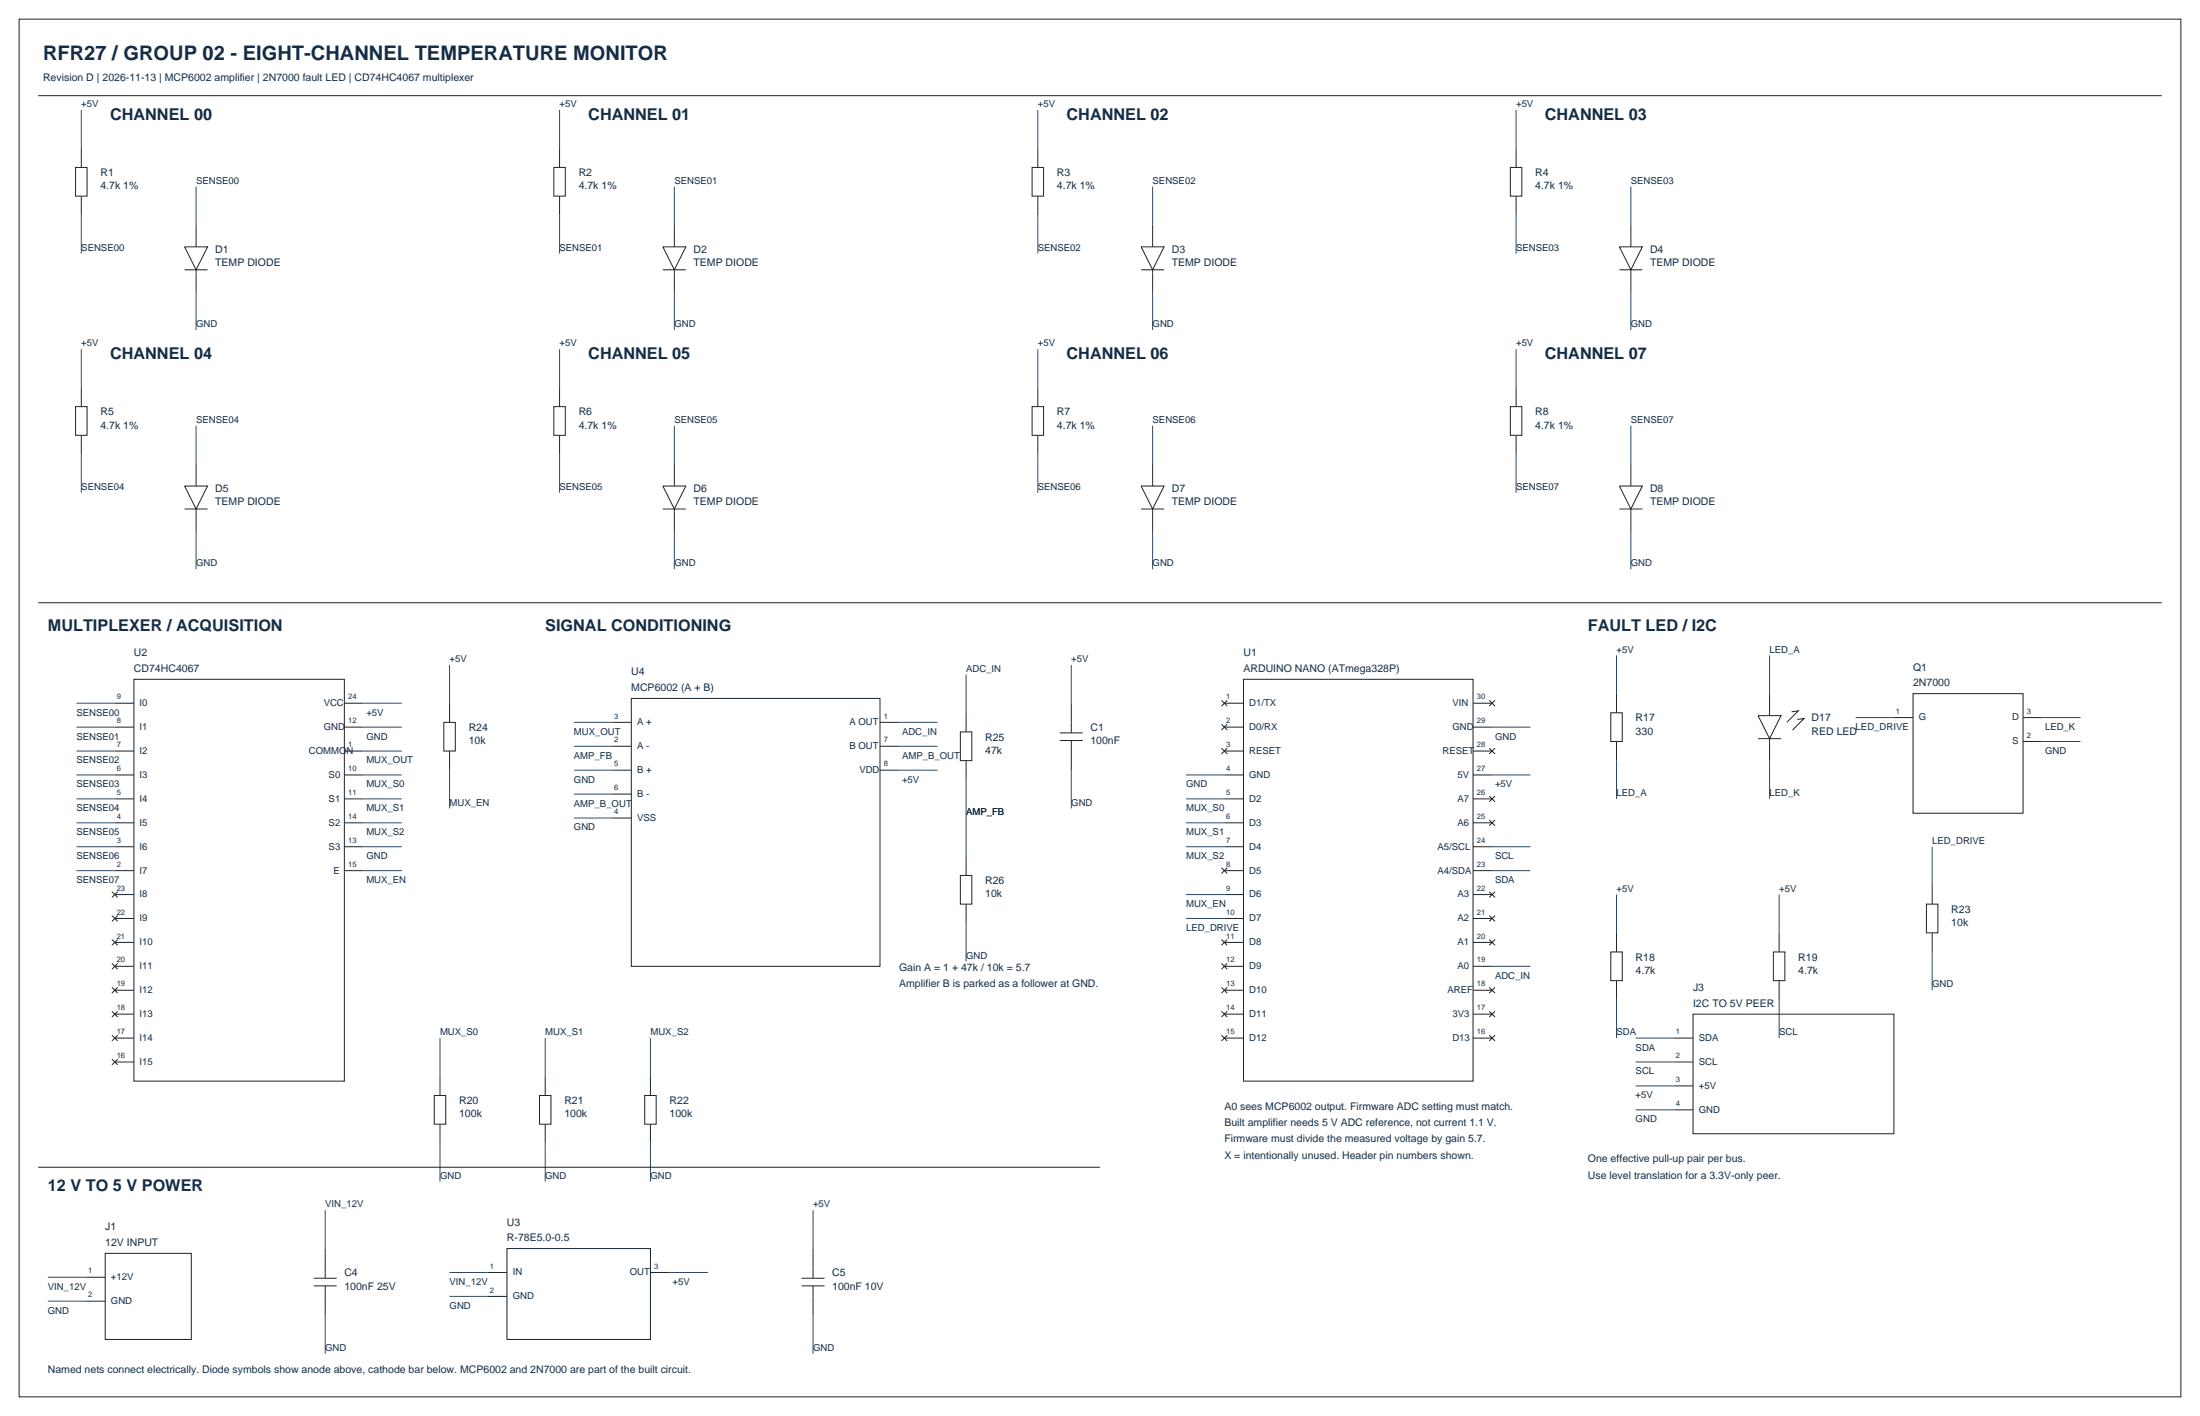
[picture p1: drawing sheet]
<svg xmlns="http://www.w3.org/2000/svg" width="584mm" height="376mm" viewBox="0 0 584 376" stroke-linecap="round" stroke-linejoin="round" font-family="sans-serif">
<g fill="none" stroke="#222" stroke-width=".27">
<path d="M5.1 5.1h574v365.7h-574zM10.2 25.4h563.8M21.6 39.4v5M148.6 39.4v5M275.6 39.4v5M402.6 39.4v5M20.1 44.4h3v7.7h-3zM21.6 52.1v5M52.1 59.7v5.8M147.1 44.4h3v7.7h-3zM148.6 52.1v5M179.1 59.7v5.8"/>
<path d="M274.1 44.4h3v7.7h-3zM275.6 52.1v5M306.1 59.7v5.8M401.1 44.4h3v7.7h-3zM402.6 52.1v5M433.1 59.7v5.8M49 65.5h6.1l-3 6.1zM49 71.6h6.1M52.1 71.6v5.9M176 65.5h6.1l-3 6.1zM176 71.6h6.1M179.1 71.6v5.9"/>
<path d="M303 65.5h6.1l-3 6.1zM303 71.6h6.1M306.1 71.6v5.9M430 65.5h6.1l-3 6.1zM430 71.6h6.1M433.1 71.6v5.9M20.1 107.9h3v7.7h-3zM21.6 102.9v5M21.6 115.6v5M147.1 107.9h3v7.7h-3zM148.6 102.9v5M148.6 115.6v5"/>
<path d="M274.1 107.9h3v7.7h-3zM275.6 102.9v5M275.6 115.6v5M401.1 107.9h3v7.7h-3zM402.6 102.9v5M402.6 115.6v5M49 129h6.1l-3 6.1zM49 135.1h6.1M52.1 123.2v5.8M52.1 135.1v5.9M176 129h6.1l-3 6.1zM176 135.1h6.1"/>
<path d="M179.1 123.2v5.8M179.1 135.1v5.9M303 129h6.1l-3 6.1zM303 135.1h6.1M306.1 123.2v5.8M306.1 135.1v5.9M430 129h6.1l-3 6.1zM430 135.1h6.1M433.1 123.2v5.8M433.1 135.1v5.9M10.2 160h563.8M30.5 186.7h5.1"/>
<path d="M30.5 193h5.1M30.5 199.4h5.1M35.6 180.3h55.8v106.7h-55.8zM91.4 186.7h5.1M91.4 193h5.1M91.4 199.4h5.1M117.9 191.8h3v7.6h-3zM119.4 186.7v5.1M119.4 199.4v5.1M162.6 191.8h5M162.6 198.1h5M167.6 185.4h66.1v71.1h-66.1z"/>
<path d="M233.7 191.8h5.1M233.7 198.1h5.1M255 194.3h3.1v7.6h-3.1zM256.5 189.2v5.1M281.4 194.6h6.1M281.4 196.6h6.1M284.5 186.7v7.9M284.5 196.6v7.9M324.4 185.9l1.5 1.6M324.4 192.3l1.5 1.5M324.4 198.6l1.5 1.6M325.1 186.7h5.1"/>
<path d="M325.1 193h5.1M325.1 199.4h5.1M325.9 185.9l-1.5 1.6M325.9 192.3l-1.5 1.5M325.9 198.6l-1.5 1.6M330.2 180.3h61v106.7h-61zM391.2 186.7h5M391.2 193h5M391.2 199.4h5M395.5 185.9l1.5 1.6M395.5 198.6l1.5 1.6M397 185.9l-1.5 1.6"/>
<path d="M397 198.6l-1.5 1.6M427.7 189.2h3.1v7.6h-3.1zM429.3 184.1v5.1M429.3 196.8v5.1M466.9 190h6l-3 6.1zM466.9 196.1h6M469.9 184.1v5.9M469.9 196.1v5.8M475.7 189l1.8-.3-3 3.1M477.3 191l1.7-.2-3 3M502.9 190.5h5.1M508 184.1h29.2v31.8h-29.2z"/>
<path d="M537.2 190.5h5.1M537.2 196.8h5.1M30.5 205.7h5.1M30.5 212.1h5.1M30.5 218.4h5.1M91.4 205.7h5.1M91.4 212.1h5.1M91.4 218.4h5.1M162.6 204.5h5M162.6 210.8h5M162.6 217.2h5M233.7 204.5h5.1"/>
<path d="M256.5 201.9v5.1M325.1 205.7h5.1M325.1 212.1h5.1M325.1 218.4h5.1M391.2 205.7h5M391.2 212.1h5M391.2 218.4h5M395.5 211.3l1.5 1.6M395.5 217.7l1.5 1.5M397 211.3l-1.5 1.6M397 217.7l-1.5 1.5M29.7 236.7l1.5 1.6"/>
<path d="M30.5 224.8h5.1M30.5 231.1h5.1M30.5 237.5h5.1M31.2 236.7l-1.5 1.6M91.4 224.8h5.1M91.4 231.1h5.1M255 232.4h3.1v7.6h-3.1zM256.5 227.3v5.1M324.4 230.4l1.5 1.5M325.1 224.8h5.1M325.1 231.1h5.1M325.1 237.5h5.1"/>
<path d="M325.9 230.4l-1.5 1.5M391.2 224.8h5M391.2 231.1h5M391.2 237.5h5M395.5 236.7l1.5 1.6M397 236.7l-1.5 1.6M513.1 234.9v5.1M29.7 243.1l1.5 1.5M29.7 249.4l1.5 1.6M29.7 255.8l1.5 1.5M30.5 243.8h5.1M30.5 250.2h5.1"/>
<path d="M30.5 256.5h5.1M31.2 243.1l-1.5 1.5M31.2 249.4l-1.5 1.6M31.2 255.8l-1.5 1.5M256.5 240v5.1M324.4 249.4l1.5 1.6M324.4 255.8l1.5 1.5M325.1 243.8h5.1M325.1 250.2h5.1M325.1 256.5h5.1M325.9 249.4l-1.5 1.6M325.9 255.8l-1.5 1.5"/>
<path d="M391.2 243.8h5M391.2 250.2h5M391.2 256.5h5M395.5 243.1l1.5 1.5M395.5 249.4l1.5 1.6M397 243.1l-1.5 1.5M397 249.4l-1.5 1.6M427.7 252.7h3.1v7.6h-3.1zM429.3 247.6v5.1M470.9 252.7h3.1v7.6h-3.1zM472.4 247.6v5.1M511.6 240h3v7.6h-3z"/>
<path d="M513.1 247.6v5.1M29.7 262.1l1.5 1.6M29.7 268.5l1.5 1.5M29.7 274.8l1.5 1.6M30.5 262.9h5.1M30.5 269.2h5.1M30.5 275.6h5.1M31.2 262.1l-1.5 1.6M31.2 268.5l-1.5 1.5M31.2 274.8l-1.5 1.6M324.4 262.1l1.5 1.6M324.4 268.5l1.5 1.5"/>
<path d="M324.4 274.8l1.5 1.6M325.1 262.9h5.1M325.1 269.2h5.1M325.1 275.6h5.1M325.9 262.1l-1.5 1.6M325.9 268.5l-1.5 1.5M325.9 274.8l-1.5 1.6M391.2 262.9h5M391.2 269.2h5M391.2 275.6h5M395.5 262.1l1.5 1.6M395.5 268.5l1.5 1.5"/>
<path d="M395.5 274.8l1.5 1.6M397 262.1l-1.5 1.6M397 268.5l-1.5 1.5M397 274.8l-1.5 1.6M429.3 260.3v5.1M444.5 275.6h5.1M449.6 269.2h53.3v31.8h-53.3zM472.4 260.3v5.1M29.7 281.2l1.5 1.5M30.5 281.9h5.1M31.2 281.2l-1.5 1.5M115.3 290.8h3.1v7.6h-3.1z"/>
<path d="M116.8 285.7v5.1M116.8 298.4v5.1M143.3 290.8h3v7.6h-3zM144.8 285.7v5.1M144.8 298.4v5.1M171.2 290.8h3v7.6h-3zM172.7 285.7v5.1M172.7 298.4v5.1M444.5 281.9h5.1M444.5 288.3h5.1M444.5 294.6h5.1M10.2 309.9h281.9"/>
<path d="M22.9 339.1h5M27.9 332.7h22.9v22.9h-22.9zM83.3 339.3h6.1M86.4 331.5v7.8M129.5 337.8h5.1M134.6 331.5h38.1v24.1h-38.1zM172.7 337.8h5.1M212.9 339.3h6M215.9 331.5v7.8M22.9 345.4h5M83.3 341.4h6.1M86.4 341.4v7.8"/>
<path d="M129.5 344.2h5.1M212.9 341.4h6M215.9 341.4v7.8"/>
</g>
<g fill="none" stroke="#214b73" stroke-width=".27">
<path d="M21.6 29.2v10.2M148.6 29.2v10.2M275.6 29.2v10.2M402.6 29.2v10.2M21.6 57.1v10.2M52.1 49.5v10.2M148.6 57.1v10.2M179.1 49.5v10.2M275.6 57.1v10.2M306.1 49.5v10.2M402.6 57.1v10.2M433.1 49.5v10.2"/>
<path d="M52.1 77.5v10.1M179.1 77.5v10.1M306.1 77.5v10.1M433.1 77.5v10.1M21.6 92.7v10.2M148.6 92.7v10.2M275.6 92.7v10.2M402.6 92.7v10.2M52.1 113v10.2M179.1 113v10.2M306.1 113v10.2M433.1 113v10.2"/>
<path d="M21.6 120.6v10.2M148.6 120.6v10.2M275.6 120.6v10.2M402.6 120.6v10.2M52.1 141v10.1M179.1 141v10.1M306.1 141v10.1M433.1 141v10.1M119.4 176.5v10.2M256.5 179.1v10.1M284.5 176.5v10.2M429.3 174v10.1"/>
<path d="M469.9 174v10.1M20.3 186.7h10.2M20.3 193h10.2M20.3 199.4h10.2M96.5 186.7h10.2M96.5 193h10.2M96.5 199.4h10.2M152.4 191.8h10.2M152.4 198.1h10.2M238.8 191.8h10.1M238.8 198.1h10.1M396.2 193h10.2"/>
<path d="M492.8 190.5h10.1M542.3 190.5h10.2M542.3 196.8h10.2M20.3 205.7h10.2M20.3 212.1h10.2M20.3 218.4h10.2M96.5 205.7h10.2M96.5 212.1h10.2M96.5 218.4h10.2M119.4 204.5v10.1M152.4 204.5h10.2M152.4 210.8h10.2"/>
<path d="M152.4 217.2h10.2M238.8 204.5h10.1M256.5 207v20.3M284.5 204.5v10.1M315 205.7h10.1M315 212.1h10.1M315 218.4h10.1M396.2 205.7h10.2M429.3 201.9v10.2M469.9 201.9v10.2M20.3 224.8h10.2M20.3 231.1h10.2"/>
<path d="M96.5 224.8h10.2M96.5 231.1h10.2M315 224.8h10.1M315 237.5h10.1M396.2 224.8h10.2M396.2 231.1h10.2M429.3 237.5v10.1M472.4 237.5v10.1M513.1 224.8v10.1M256.5 245.1v10.2M315 243.8h10.1M396.2 256.5h10.2"/>
<path d="M513.1 252.7v10.2M116.8 275.6v10.1M144.8 275.6v10.1M172.7 275.6v10.1M429.3 265.4v10.2M434.3 275.6h10.2M472.4 265.4v10.2M434.3 281.9h10.2M434.3 288.3h10.2M434.3 294.6h10.2M116.8 303.5v10.2M144.8 303.5v10.2"/>
<path d="M172.7 303.5v10.2M12.7 339.1h10.2M86.4 321.3v10.2M119.4 337.8h10.1M177.8 337.8h10.2M215.9 321.3v10.2M12.7 345.4h10.2M86.4 349.2v10.2M119.4 344.2h10.1M215.9 349.2v10.2"/>
</g>
<text font-size="5.3" fill="#142d45" x="11.4" y="16">RFR27 / GROUP 02 - EIGHT-CHANNEL TEMPERATURE MONITOR</text>
<g font-size="4.3" fill="#142d45">
<text x="29.2" y="31.7">CHANNEL 00</text>
<text x="156.2" y="31.7">CHANNEL 01</text>
<text x="283.2" y="31.7">CHANNEL 02</text>
<text x="410.2" y="31.7">CHANNEL 03</text>
<text x="29.2" y="95.2">CHANNEL 04</text>
<text x="156.2" y="95.2">CHANNEL 05</text>
<text x="283.2" y="95.2">CHANNEL 06</text>
<text x="410.2" y="95.2">CHANNEL 07</text>
<text x="12.7" y="167.6">MULTIPLEXER / ACQUISITION</text>
<text x="144.8" y="167.6">SIGNAL CONDITIONING</text>
<text x="421.6" y="167.6">FAULT LED / I2C</text>
<text x="12.7" y="316.2">12 V TO 5 V POWER</text>
</g>
<g font-size="2.8" fill="#142d45">
<text x="11.4" y="21.6">Revision D | 2026-11-13 | MCP6002 amplifier | 2N7000 fault LED | CD74HC4067 multiplexer</text>
<text x="26.7" y="46.7">R1</text>
<text x="153.7" y="46.7">R2</text>
<text x="280.7" y="46.7">R3</text>
<text x="407.7" y="46.7">R4</text>
<text x="26.7" y="50.3">4.7k 1%</text>
<text x="153.7" y="50.3">4.7k 1%</text>
<text x="280.7" y="50.3">4.7k 1%</text>
<text x="407.7" y="50.3">4.7k 1%</text>
<text x="57.1" y="67.1">D1</text>
<text x="57.1" y="70.6">TEMP DIODE</text>
<text x="184.1" y="67.1">D2</text>
<text x="184.1" y="70.6">TEMP DIODE</text>
<text x="311.2" y="67.1">D3</text>
<text x="311.2" y="70.6">TEMP DIODE</text>
<text x="438.1" y="67.1">D4</text>
<text x="438.1" y="70.6">TEMP DIODE</text>
<text x="26.7" y="110.2">R5</text>
<text x="26.7" y="113.8">4.7k 1%</text>
<text x="153.7" y="110.2">R6</text>
<text x="153.7" y="113.8">4.7k 1%</text>
<text x="280.7" y="110.2">R7</text>
<text x="280.7" y="113.8">4.7k 1%</text>
<text x="407.7" y="110.2">R8</text>
<text x="407.7" y="113.8">4.7k 1%</text>
<text x="57.1" y="130.6">D5</text>
<text x="184.1" y="130.6">D6</text>
<text x="311.2" y="130.6">D7</text>
<text x="438.1" y="130.6">D8</text>
<text x="57.1" y="134.1">TEMP DIODE</text>
<text x="184.1" y="134.1">TEMP DIODE</text>
<text x="311.2" y="134.1">TEMP DIODE</text>
<text x="438.1" y="134.1">TEMP DIODE</text>
<text x="35.6" y="174.2">U2</text>
<text x="35.6" y="178.3">CD74HC4067</text>
<text x="167.6" y="179.3">U4</text>
<text x="330.2" y="174.2">U1</text>
<text x="330.2" y="178.3">ARDUINO NANO (ATmega328P)</text>
<text x="508" y="178.1">Q1</text>
<text x="167.6" y="183.4">MCP6002 (A + B)</text>
<text x="508" y="182.1">2N7000</text>
<text x="434.3" y="191.5">R17</text>
<text x="481.1" y="191.5">D17</text>
<text x="124.5" y="194.1">R24</text>
<text x="124.5" y="197.6">10k</text>
<text x="261.6" y="196.6">R25</text>
<text x="289.6" y="194.1">C1</text>
<text x="289.6" y="197.6">100nF</text>
<text x="434.3" y="195.1">330</text>
<text x="481.1" y="195.1">RED LED</text>
<text x="261.6" y="200.2">47k</text>
<text x="261.6" y="234.7">R26</text>
<text x="261.6" y="238.3">10k</text>
<text x="518.2" y="242.3">R23</text>
<text x="518.2" y="245.9">10k</text>
<text x="238.8" y="257.8">Gain A = 1 + 47k / 10k = 5.7</text>
<text x="434.3" y="255">R18</text>
<text x="477.5" y="255">R19</text>
<text x="238.8" y="262.1">Amplifier B is parked as a follower at GND.</text>
<text x="434.3" y="258.6">4.7k</text>
<text x="449.6" y="263.1">J3</text>
<text x="477.5" y="258.6">4.7k</text>
<text x="449.6" y="267.2">I2C TO 5V PEER</text>
<text x="121.9" y="293.1">R20</text>
<text x="149.9" y="293.1">R21</text>
<text x="177.8" y="293.1">R22</text>
<text x="121.9" y="296.7">100k</text>
<text x="149.9" y="296.7">100k</text>
<text x="177.8" y="296.7">100k</text>
<text x="325.1" y="294.6">A0 sees MCP6002 output. Firmware ADC setting must match.</text>
<text x="325.1" y="299">Built amplifier needs 5 V ADC reference, not current 1.1 V.</text>
<text x="325.1" y="303.3">Firmware must divide the measured voltage by gain 5.7.</text>
<text x="325.1" y="307.6">X = intentionally unused. Header pin numbers shown.</text>
<text x="421.6" y="308.6">One effective pull-up pair per bus.</text>
<text x="421.6" y="312.9">Use level translation for a 3.3V-only peer.</text>
<text x="27.9" y="326.6">J1</text>
<text x="134.6" y="325.4">U3</text>
<text x="134.6" y="329.4">R-78E5.0-0.5</text>
<text x="27.9" y="330.7">12V INPUT</text>
<text x="91.4" y="338.8">C4</text>
<text x="221" y="338.8">C5</text>
<text x="91.4" y="342.4">100nF 25V</text>
<text x="221" y="342.4">100nF 10V</text>
<text x="12.7" y="364.5">Named nets connect electrically. Diode symbols show anode above, cathode bar below. MCP6002 and 2N7000 are part of the built circuit.</text>
</g>
<g font-size="2.5" fill="#142d45">
<text x="21.6" y="28.4">+5V</text>
<text x="148.6" y="28.4">+5V</text>
<text x="275.6" y="28.4">+5V</text>
<text x="402.6" y="28.4">+5V</text>
<text x="52.1" y="48.8">SENSE00</text>
<text x="179.1" y="48.8">SENSE01</text>
<text x="306.1" y="48.8">SENSE02</text>
<text x="433.1" y="48.8">SENSE03</text>
<text x="21.6" y="66.5">SENSE00</text>
<text x="148.6" y="66.5">SENSE01</text>
<text x="275.6" y="66.5">SENSE02</text>
<text x="402.6" y="66.5">SENSE03</text>
<text x="52.1" y="86.9">GND</text>
<text x="179.1" y="86.9">GND</text>
<text x="306.1" y="86.9">GND</text>
<text x="433.1" y="86.9">GND</text>
<text x="21.6" y="91.9">+5V</text>
<text x="148.6" y="91.9">+5V</text>
<text x="275.6" y="91.9">+5V</text>
<text x="402.6" y="91.9">+5V</text>
<text x="52.1" y="112.3">SENSE04</text>
<text x="179.1" y="112.3">SENSE05</text>
<text x="306.1" y="112.3">SENSE06</text>
<text x="433.1" y="112.3">SENSE07</text>
<text x="21.6" y="130">SENSE04</text>
<text x="148.6" y="130">SENSE05</text>
<text x="275.6" y="130">SENSE06</text>
<text x="402.6" y="130">SENSE07</text>
<text x="52.1" y="150.4">GND</text>
<text x="179.1" y="150.4">GND</text>
<text x="306.1" y="150.4">GND</text>
<text x="433.1" y="150.4">GND</text>
<text x="429.3" y="173.2">+5V</text>
<text x="469.9" y="173.2">LED_A</text>
<text x="119.4" y="175.8">+5V</text>
<text x="256.5" y="178.3">ADC_IN</text>
<text x="284.5" y="175.8">+5V</text>
<text x="20.3" y="190">SENSE00</text>
<text x="37.1" y="187.5">I0</text>
<text x="86" y="187.5">VCC</text>
<text x="97.3" y="190">+5V</text>
<text x="331.7" y="187.5">D1/TX</text>
<text x="385.7" y="187.5">VIN</text>
<text x="509.5" y="191.3">G</text>
<text x="534.4" y="191.3">D</text>
<text x="20.3" y="196.3">SENSE01</text>
<text x="37.1" y="193.8">I1</text>
<text x="86" y="193.8">GND</text>
<text x="97.3" y="196.3">GND</text>
<text x="152.4" y="195.1">MUX_OUT</text>
<text x="169.2" y="192.5">A +</text>
<text x="225.6" y="192.5">A OUT</text>
<text x="239.5" y="195.1">ADC_IN</text>
<text x="331.7" y="193.8">D0/RX</text>
<text x="385.7" y="193.8">GND</text>
<text x="397" y="196.3">GND</text>
<text x="492.8" y="193.8">LED_DRIVE</text>
<text x="534.4" y="197.6">S</text>
<text x="543.1" y="193.8">LED_K</text>
<text x="20.3" y="202.7">SENSE02</text>
<text x="37.1" y="200.2">I2</text>
<text x="82" y="200.2">COMMON</text>
<text x="97.3" y="202.7">MUX_OUT</text>
<text x="152.4" y="201.4">AMP_FB</text>
<text x="169.2" y="198.9">A -</text>
<text x="225.6" y="198.9">B OUT</text>
<text x="239.5" y="201.4">AMP_B_OUT</text>
<text x="331.7" y="200.2">RESET</text>
<text x="383" y="200.2">RESET</text>
<text x="543.1" y="200.2">GND</text>
<text x="20.3" y="209">SENSE03</text>
<text x="37.1" y="206.5">I3</text>
<text x="87.3" y="206.5">S0</text>
<text x="97.3" y="209">MUX_S0</text>
<text x="152.4" y="207.8">GND</text>
<text x="169.2" y="205.2">B +</text>
<text x="228.2" y="205.2">VDD</text>
<text x="239.5" y="207.8">+5V</text>
<text x="315" y="209">GND</text>
<text x="331.7" y="206.5">GND</text>
<text x="387" y="206.5">5V</text>
<text x="397" y="209">+5V</text>
<text x="20.3" y="215.4">SENSE04</text>
<text x="37.1" y="212.9">I4</text>
<text x="87.3" y="212.9">S1</text>
<text x="97.3" y="215.4">MUX_S1</text>
<text x="119.4" y="213.9">MUX_EN</text>
<text x="152.4" y="214.1">AMP_B_OUT</text>
<text x="169.2" y="211.6">B -</text>
<text x="284.5" y="213.9">GND</text>
<text x="315" y="215.4">MUX_S0</text>
<text x="331.7" y="212.9">D2</text>
<text x="387" y="212.9">A7</text>
<text x="429.3" y="211.3">LED_A</text>
<text x="469.9" y="211.3">LED_K</text>
<text x="20.3" y="221.7">SENSE05</text>
<text x="37.1" y="219.2">I5</text>
<text x="87.3" y="219.2">S2</text>
<text x="97.3" y="221.7">MUX_S2</text>
<text x="152.4" y="220.5">GND</text>
<text x="169.2" y="217.9">VSS</text>
<text x="256.5" y="216.4">AMP_FB</text>
<text x="315" y="221.7">MUX_S1</text>
<text x="331.7" y="219.2">D3</text>
<text x="387" y="219.2">A6</text>
<text x="37.1" y="225.6">I6</text>
<text x="87.3" y="225.6">S3</text>
<text x="331.7" y="225.6">D4</text>
<text x="381.7" y="225.6">A5/SCL</text>
<text x="513.1" y="224">LED_DRIVE</text>
<text x="20.3" y="228.1">SENSE06</text>
<text x="37.1" y="231.9">I7</text>
<text x="88.6" y="231.9">E</text>
<text x="97.3" y="228.1">GND</text>
<text x="315" y="228.1">MUX_S2</text>
<text x="331.7" y="231.9">D5</text>
<text x="381.7" y="231.9">A4/SDA</text>
<text x="397" y="228.1">SCL</text>
<text x="20.3" y="234.4">SENSE07</text>
<text x="37.1" y="238.3">I8</text>
<text x="97.3" y="234.4">MUX_EN</text>
<text x="331.7" y="238.3">D6</text>
<text x="387" y="238.3">A3</text>
<text x="397" y="234.4">SDA</text>
<text x="429.3" y="236.7">+5V</text>
<text x="472.4" y="236.7">+5V</text>
<text x="37.1" y="244.6">I9</text>
<text x="315" y="240.8">MUX_EN</text>
<text x="331.7" y="244.6">D7</text>
<text x="387" y="244.6">A2</text>
<text x="37.1" y="251">I10</text>
<text x="315" y="247.1">LED_DRIVE</text>
<text x="331.7" y="251">D8</text>
<text x="387" y="251">A1</text>
<text x="37.1" y="257.3">I11</text>
<text x="256.5" y="254.5">GND</text>
<text x="331.7" y="257.3">D9</text>
<text x="387" y="257.3">A0</text>
<text x="37.1" y="263.7">I12</text>
<text x="331.7" y="263.7">D10</text>
<text x="384.4" y="263.7">AREF</text>
<text x="397" y="259.8">ADC_IN</text>
<text x="513.1" y="262.1">GND</text>
<text x="37.1" y="270">I13</text>
<text x="116.8" y="274.8">MUX_S0</text>
<text x="144.8" y="274.8">MUX_S1</text>
<text x="172.7" y="274.8">MUX_S2</text>
<text x="331.7" y="270">D11</text>
<text x="385.7" y="270">3V3</text>
<text x="429.3" y="274.8">SDA</text>
<text x="472.4" y="274.8">SCL</text>
<text x="37.1" y="276.4">I14</text>
<text x="331.7" y="276.4">D12</text>
<text x="385.7" y="276.4">D13</text>
<text x="434.3" y="278.9">SDA</text>
<text x="451.1" y="276.4">SDA</text>
<text x="37.1" y="282.7">I15</text>
<text x="434.3" y="285.2">SCL</text>
<text x="451.1" y="282.7">SCL</text>
<text x="434.3" y="291.6">+5V</text>
<text x="451.1" y="289.1">+5V</text>
<text x="434.3" y="297.9">GND</text>
<text x="451.1" y="295.4">GND</text>
<text x="116.8" y="312.9">GND</text>
<text x="144.8" y="312.9">GND</text>
<text x="172.7" y="312.9">GND</text>
<text x="86.4" y="320.5">VIN_12V</text>
<text x="215.9" y="320.5">+5V</text>
<text x="29.5" y="339.9">+12V</text>
<text x="119.4" y="341.1">VIN_12V</text>
<text x="136.1" y="338.6">IN</text>
<text x="167.2" y="338.6">OUT</text>
<text x="178.6" y="341.1">+5V</text>
<text x="12.7" y="342.4">VIN_12V</text>
<text x="29.5" y="346.2">GND</text>
<text x="119.4" y="347.5">GND</text>
<text x="136.1" y="344.9">GND</text>
<text x="12.7" y="348.7">GND</text>
<text x="86.4" y="358.6">GND</text>
<text x="215.9" y="358.6">GND</text>
</g>
<g font-size="2" fill="#142d45">
<text x="31" y="185.7">9</text>
<text x="92.5" y="185.7">24</text>
<text x="325.6" y="185.7">1</text>
<text x="392.2" y="185.7">30</text>
<text x="163.1" y="190.8">3</text>
<text x="234.7" y="190.8">1</text>
<text x="503.4" y="189.5">1</text>
<text x="538.2" y="189.5">3</text>
<text x="31" y="192">8</text>
<text x="92.5" y="192">12</text>
<text x="163.1" y="197.1">2</text>
<text x="234.7" y="197.1">7</text>
<text x="325.6" y="192">2</text>
<text x="392.2" y="192">29</text>
<text x="538.2" y="195.8">2</text>
<text x="31" y="198.4">7</text>
<text x="92.5" y="198.4">1</text>
<text x="163.1" y="203.5">5</text>
<text x="234.7" y="203.5">8</text>
<text x="325.6" y="198.4">3</text>
<text x="392.2" y="198.4">28</text>
<text x="31" y="204.7">6</text>
<text x="92.5" y="204.7">10</text>
<text x="163.1" y="209.8">6</text>
<text x="325.6" y="204.7">4</text>
<text x="392.2" y="204.7">27</text>
<text x="31" y="211.1">5</text>
<text x="92.5" y="211.1">11</text>
<text x="325.6" y="211.1">5</text>
<text x="392.2" y="211.1">26</text>
<text x="31" y="217.4">4</text>
<text x="92.5" y="217.4">14</text>
<text x="163.1" y="216.2">4</text>
<text x="325.6" y="217.4">6</text>
<text x="392.2" y="217.4">25</text>
<text x="31" y="223.8">3</text>
<text x="92.5" y="223.8">13</text>
<text x="325.6" y="223.8">7</text>
<text x="392.2" y="223.8">24</text>
<text x="31" y="230.1">2</text>
<text x="92.5" y="230.1">15</text>
<text x="325.6" y="230.1">8</text>
<text x="392.2" y="230.1">23</text>
<text x="31" y="236.5">23</text>
<text x="325.6" y="236.5">9</text>
<text x="392.2" y="236.5">22</text>
<text x="31" y="242.8">22</text>
<text x="325.6" y="242.8">10</text>
<text x="392.2" y="242.8">21</text>
<text x="31" y="249.2">21</text>
<text x="325.6" y="249.2">11</text>
<text x="392.2" y="249.2">20</text>
<text x="31" y="255.5">20</text>
<text x="325.6" y="255.5">12</text>
<text x="392.2" y="255.5">19</text>
<text x="31" y="261.9">19</text>
<text x="325.6" y="261.9">13</text>
<text x="392.2" y="261.9">18</text>
<text x="31" y="268.2">18</text>
<text x="325.6" y="268.2">14</text>
<text x="392.2" y="268.2">17</text>
<text x="31" y="274.6">17</text>
<text x="325.6" y="274.6">15</text>
<text x="392.2" y="274.6">16</text>
<text x="445" y="274.6">1</text>
<text x="31" y="280.9">16</text>
<text x="445" y="280.9">2</text>
<text x="445" y="287.3">3</text>
<text x="445" y="293.6">4</text>
<text x="23.4" y="338.1">1</text>
<text x="130" y="336.8">1</text>
<text x="173.7" y="336.8">3</text>
<text x="23.4" y="344.4">2</text>
<text x="130" y="343.2">2</text>
</g>
</svg>
